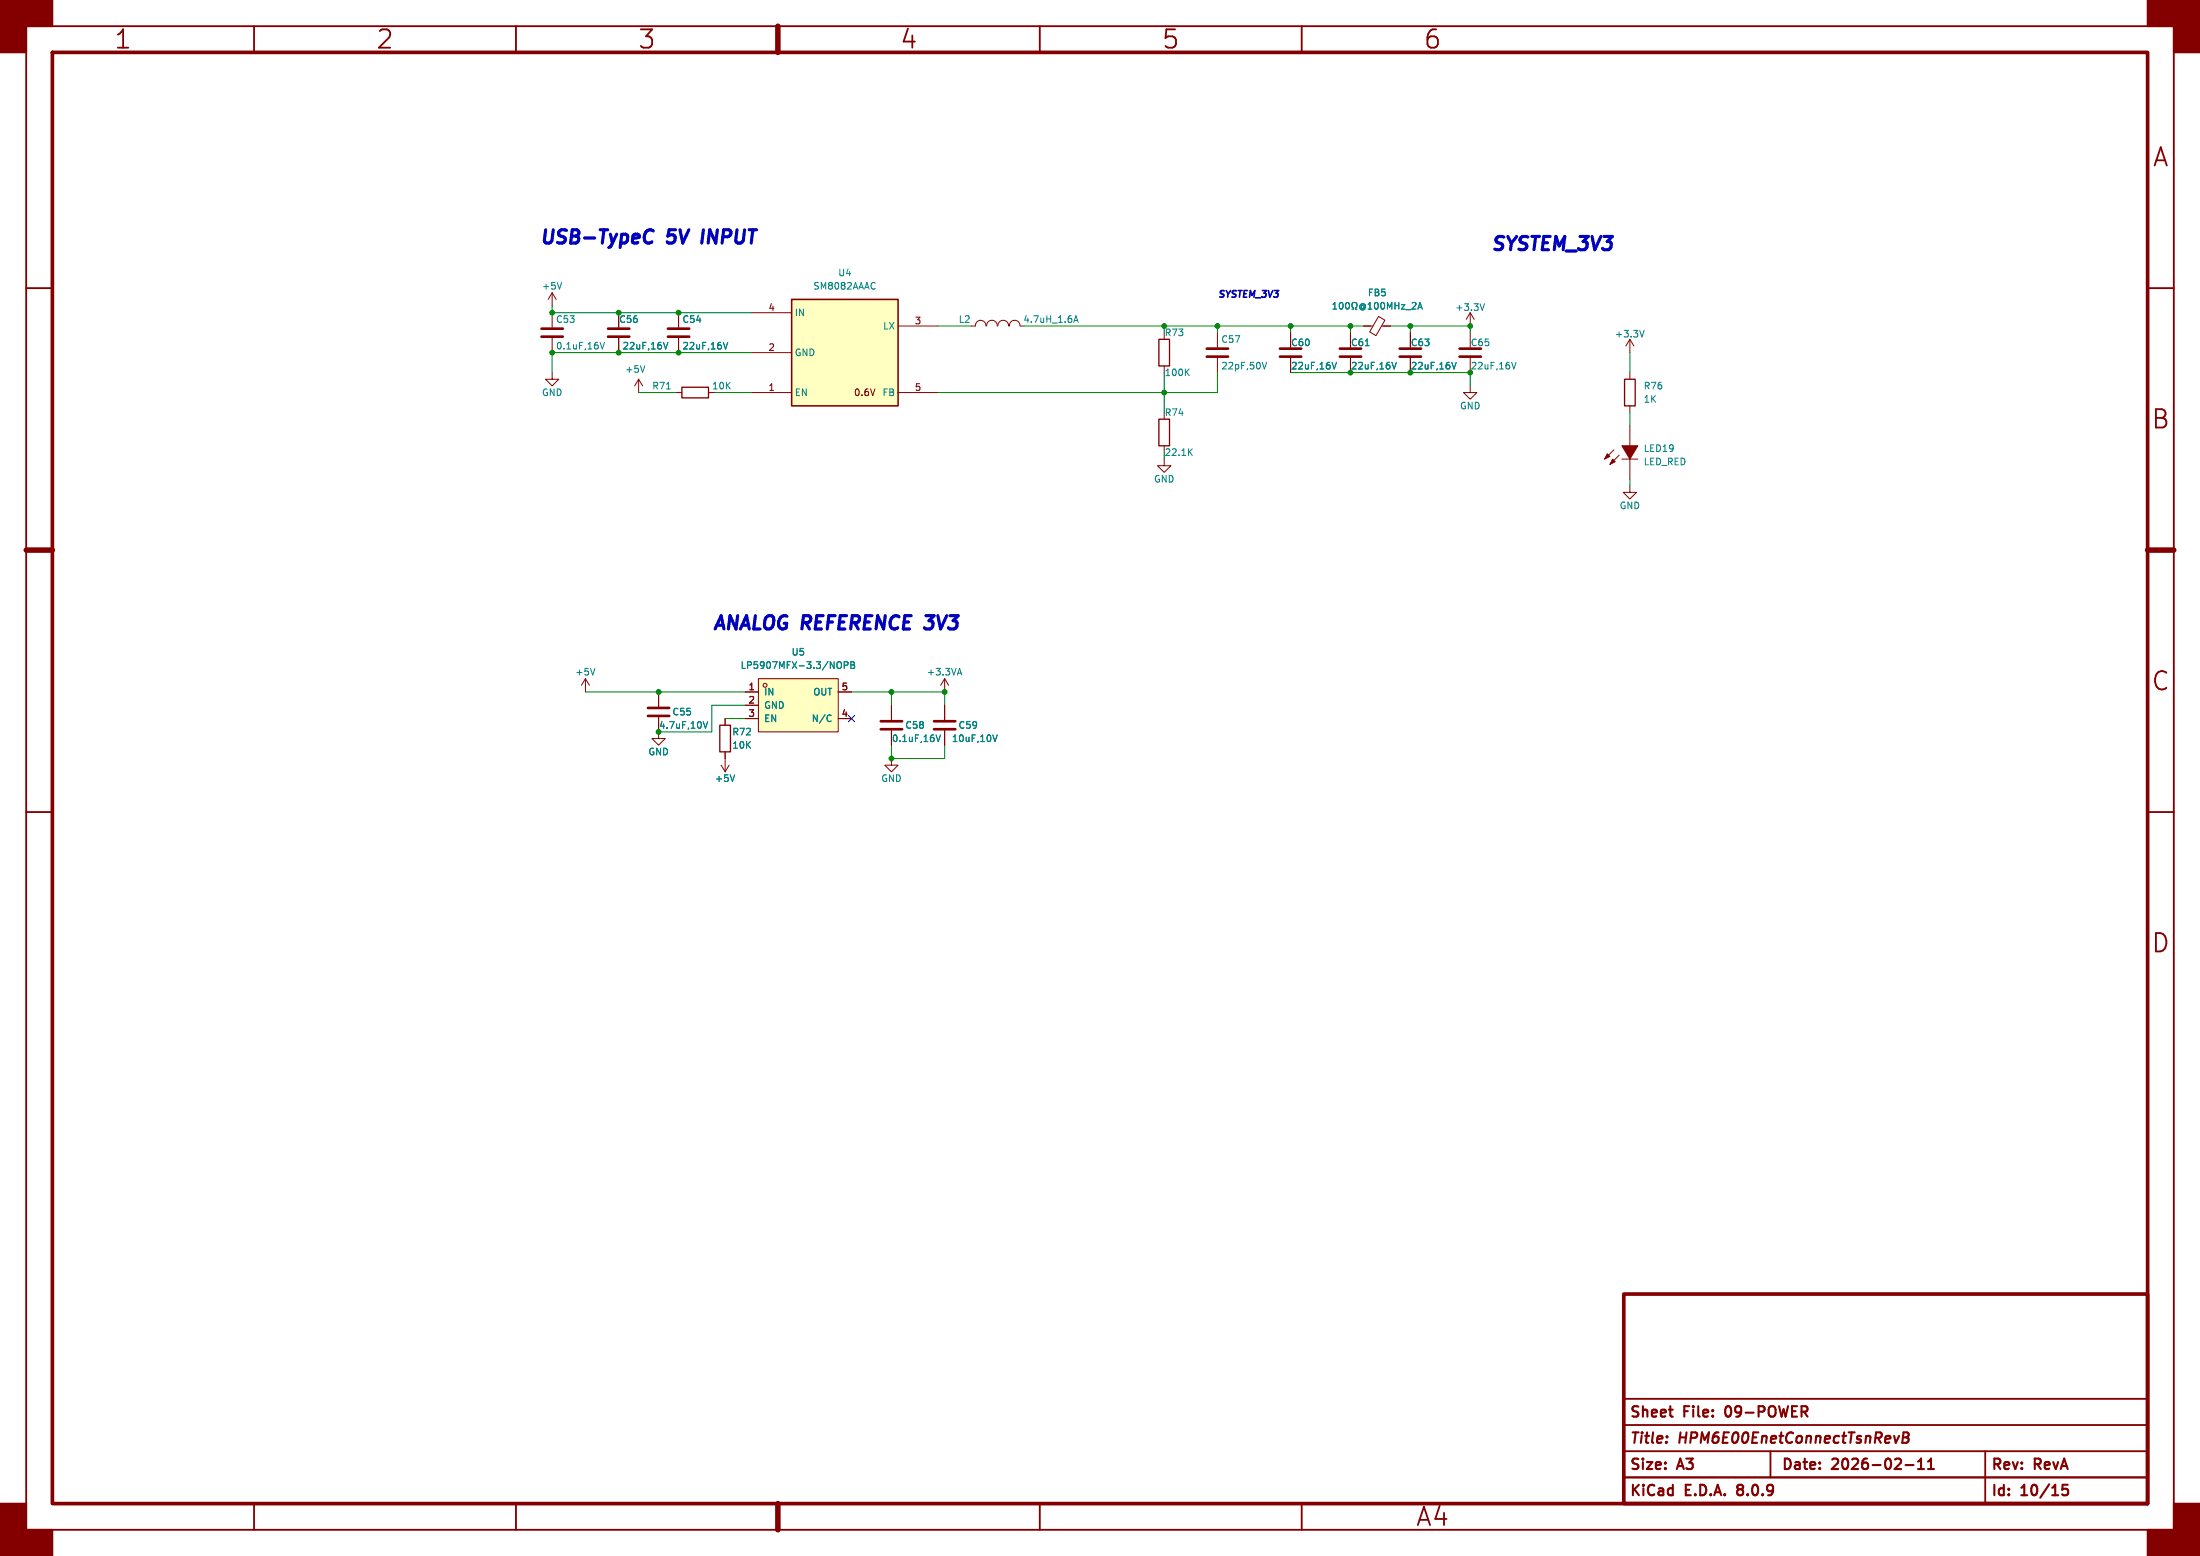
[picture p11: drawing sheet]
<svg xmlns="http://www.w3.org/2000/svg" width="420mm" height="297mm" viewBox="0 0 420 297" stroke-linecap="round" stroke-linejoin="round" font-family="sans-serif">
<g fill="none" stroke="#840000" stroke-width=".35">
<path d="M5 5h410v287h-410zM48.5 5v5M98.5 5v5M148.5 5v5M198.5 5v5M248.5 5v5M5 55h5M410 55h5M5 105h5M410 105h5M5 155h5M410 155h5"/>
<path d="M310 277h100M310 272h100M310 267h100M338 277v5M379 277v10M48.5 287v5M98.5 287v5M148.5 287v5M198.5 287v5M248.5 287v5M310 282h100"/>
</g>
<path d="M10 10h400v277h-400zM310 247h100v40h-100z" fill="none" stroke="#840000" stroke-width=".7"/>
<path d="M148.5 5v5M5 105h5M410 105h5M148.5 287v5" fill="none" stroke="#840000" stroke-width="1.1"/>
<g fill="#840000" stroke="#840000" stroke-width=".35">
<path d="M0 0h10v5h-5v5h-5z"/>
<path d="M0 287h5v5h5v5h-10z"/>
<path d="M410 0h10v10h-5v-5h-5z"/>
<path d="M415 287h5v10h-10v-5h5z"/>
</g>
<g fill="none" stroke="#840000" stroke-width=".4">
<path d="M329.4 268.8v1.2M363.3 274.4h.6M363.4 273.4l.8 .1a.51 .51 0 0 1 .2 .5 .51 .51 0 0 1-.5 .4M363.8 279.6h1.5M363.9 274.4l.3 .1a.58 .58 0 0 1-.3 .9h-.8M366.2 279l.5-.6v2M368.1 279l.5-.6v2M331.7 283.6v.5M331.7 284.5v.7M366.2 280.4h1.1M368.1 280.4h1.1M393.8 283.4h.9"/>
<path d="M393.8 284.3l.6-.1 .4 .3v.5l-.2 .3h-.8"/>
</g>
<g fill="none" stroke="#840000" stroke-width=".19">
<path d="M105.4 55.9l-.8 1.3M105.4 55.9v2.5M105.4 55.9l.8 1.3M118.1 59.7v2.8M280.7 59.7l-.8 1.3M280.7 59.7v2.5M280.7 59.7l.7 1.3M118.1 64.5v2.8M128.9 74.9h1.3M135.3 74.9h1.2M185.4 62.2h.8M186.2 62.2a1.01 1.01 0 0 1 1-1.1 1.01 1.01 0 0 1 1 1.1"/>
<path d="M190.4 62.2a1.01 1.01 0 0 0-1-1.1 1.01 1.01 0 0 0-1 1.1M190.5 62.2a1.02 1.02 0 0 1 1-1.1 1.02 1.02 0 0 1 1 1.1M192.7 62.2a1.01 1.01 0 0 1 1-1.1 1.01 1.01 0 0 1 1 1.1M232.4 63.5v2.8M232.4 68.3v2.8M246.4 63.5v2.8M246.4 68.3v2.8M257.8 63.5v2.8M257.8 68.3v2.8M260.3 62.2h1.8M263.2 60.4l1.2 .7-1.7 3-1.2-.8zM263.8 62.2h1.6"/>
<path d="M280.7 73.7v1.2h1.2l-1.2 1.3-1.3-1.3h1.3M280.7 63.5v2.8M280.7 68.3v2.8M311.1 64.8v2.5M311.1 71.1v1.3M311.1 77.5v1.2M311.1 64.8l-.7 1.2M311.1 64.8l.8 1.2M222.2 87.6v1.3h1.3l-1.3 1.3-1.2-1.3h1.2M222.2 85.1v1.3M308.1 85.9l-1.8 1.7M309.1 86.9l-1.8 1.7"/>
<path d="M309.6 87.6h3.1M311.1 81.3v3.8M311.1 87.6v3.8M125.7 136.9v4.1h1.3l-1.3 1.2-1.2-1.2h1.2M125.7 132.1v2.8M170.2 144.8v1.3h1.2l-1.2 1.2-1.3-1.2h1.3"/>
</g>
<g fill="none" stroke="#008484" stroke-width=".19">
<path d="M107.2 53.9l-.4 1.3M254.5 59h.7M254.5 58.1l.3-.4v1.3M255.8 57.9l.2-.2a.68 .68 0 0 1 .4 .7 .68 .68 0 0 1-.4 .6l-.3-.5zM257.1 57.8l.1-.1a.68 .68 0 0 1 .4 .7 .68 .68 0 0 1-.4 .6 .84 .84 0 0 1-.1-1.2zM258.1 59h.3v-.2a.54 .54 0 0 1-.3-.8 .54 .54 0 0 1 .8-.2l.2 .6-.3 .4v.2h.3M260.4 58.4a.31 .31 0 0 0-.5 0 .31 .31 0 0 0 0 .4 .31 .31 0 0 0 .5 0M260.4 58.3v.5M260.4 58.8h.1a.56 .56 0 0 0-.1-.7 .56 .56 0 0 0-.7 0 .56 .56 0 0 0-.1 .7 .6 .6 0 0 0 1 .2M261.2 59h.7M261.2 58.1l.3-.4v1.3M262.5 57.9l.2-.2a.68 .68 0 0 1 .4 .7 .68 .68 0 0 1-.4 .6l-.3-.5z"/>
<path d="M263.8 57.8l.1-.1a.68 .68 0 0 1 .4 .7 .68 .68 0 0 1-.4 .6 .84 .84 0 0 1-.1-1.2zM264.9 59v-1.3l.4 .9 .4-.9v1.3M266.3 57.7v1.3M266.3 58.3h.7M267 57.7v1.3M267.5 58.2h.7l-.7 .8h.7M268.4 59.1h.9M269.6 57.9l.5-.2 .2 .4-.8 .9h.8M270.7 59l.4-1.3 .4 1.3M270.8 58.6h.6M283.4 58l-.4 1.3M126.7 65.3l.4 1.3 .4-1.3"/>
<path d="M127.2 74.2h.8M205 61.5l.4-1.2 .4 1.2M205.1 61.2h.6M241 69.2l.4 1.2 .4-1.2M254.3 69.2l.4 1.2 .4-1.2M260.6 66h.8M265.7 69.2l.4 1.2 .5-1.2M288.6 69.2l.4 1.2 .4-1.2M313.9 63.1l-.5 1.2M227.1 86.2l.5 .7M227.6 85.7l-.7 .7M134.2 137.7l.5 1.3 .4-1.3"/>
</g>
<path d="M116.1 64.3h4M116.1 62.7h4M230.4 68.1h4M230.4 66.5h4M244.3 68.1h4.1M244.3 66.5h4.1M255.8 68.1h4M255.8 66.5h4M278.6 68.1h4.1M278.6 66.5h4.1M123.7 136.7h4.1M123.7 135.1h4.1" fill="none" stroke="#840000" stroke-width=".51"/>
<g fill="#840000" stroke="#840000" stroke-width=".19">
<path d="M307.8 87.6l.6 .5-1.1 .5z"/>
<path d="M306.8 86.6l.5 .5-1 .5z"/>
<path d="M309.6 85.1h3.1l-1.6 2.5z"/>
</g>
<path d="M130.2 73.9h5.1v2h-5.1zM310.1 72.4h2.1v5.1h-2.1zM221.2 80h2.1v5.1h-2.1z" fill="none" stroke="#840000" stroke-width=".25"/>
<path d="M144.8 129.5h15.2v10.2h-15.2z" fill="#ffffc2"/>
<g fill="none" stroke="#840000" stroke-width=".19">
<path d="M105.4 59.7v2.8M129.5 59.7v2.8M105.4 71.1v1.3h1.3l-1.3 1.3-1.3-1.3h1.3M105.4 64.5v2.8M121.9 72.4l-.7 1.3M121.9 72.4v2.5M121.9 72.4l.8 1.3M129.5 64.5v2.8M222.2 69.9v1.2M269.2 63.5v2.8M269.2 68.3v2.8M311.1 92.7v1.3h1.3l-1.3 1.3-1.2-1.3h1.2"/>
<path d="M111.8 129.5l-.8 1.3M111.8 129.5v2.6M111.8 129.5l.7 1.3M138.4 137.2v1.2M142.2 132.1h2.6M142.2 134.6h2.6M142.2 137.2h2.6M144.8 129.5h15.2v10.2h-15.2zM160 132.1h2.6M160 137.2h2.6M170.2 134.6v2.8M170.2 139.4v2.8"/>
<path d="M180.3 129.5l-.7 1.3M180.3 129.5v2.6M180.3 134.6v2.8M180.3 139.4v2.8M180.3 129.5l.8 1.3M137.7 146.1l.7 1.2M138.4 143.5v3.8M139.2 146.1l-.8 1.2"/>
<circle cx="146.1" cy="130.8" r=".38"/>
</g>
<g fill="none" stroke="#008484" stroke-width=".19">
<path d="M114.6 65.3l.4 1.3 .4-1.3M123.1 69.8l-.4 1.3M138.1 65.3l.4 1.3 .4-1.3M226.5 71l.5 .7M227 70.4l-.7 .8M277.2 69.2l.4 1.2 .4-1.2M113.6 127.6l-.4 1.2M158.4 136.5l.3 .1M158.7 137.6l-.3 .1M160.1 126.3a.43 .43 0 0 1 .5 .4v.5a.43 .43 0 0 1-.5 .4M161.2 127l.6-.1 .1-.2-.1-.3-.6-.1v1.3M162.4 126.3h.5l.2 .3-.2 .3 .2 .1 .1 .3-.3 .3h-.5z"/>
<path d="M162.4 126.9h.5M182.9 128.5h.6M183.2 127.6l.4 1.2M140.2 147.9l-.4 1.3M178.7 140.3l.4 1.2 .4-1.2M189.5 140.3l.4 1.2 .5-1.2"/>
</g>
<path d="M221.2 64.8h2.1v5.1h-2.1zM137.4 138.4h2v5.1h-2z" fill="none" stroke="#840000" stroke-width=".25"/>
<path d="M103.4 64.3h4M103.4 62.7h4M127.5 64.3h4.1M127.5 62.7h4.1M267.2 68.1h4.1M267.2 66.5h4.1M168.1 139.2h4.1M168.1 137.7h4.1M178.3 139.2h4.1M178.3 137.7h4.1" fill="none" stroke="#840000" stroke-width=".51"/>
<path d="M151.1 57.2h20.3v20.3h-20.3z" fill="#ffffc2"/>
<path d="M151.1 57.2h20.3v20.3h-20.3z" fill="none" stroke="#840000" stroke-width=".3"/>
<g fill="none" stroke="#840000" stroke-width=".19">
<path d="M118.1 59.7v2.8M129.5 59.7v2.8M143.5 59.7h7.6M118.1 64.5v2.8M129.5 64.5v2.8M143.5 74.9h7.6M143.5 67.3h7.6M171.4 74.9h7.7M171.4 62.2h7.7M246.4 63.5v2.8M246.4 68.3v2.8M257.8 63.5v2.8"/>
<path d="M257.8 68.3v2.8M260.3 62.2h1.3M264.2 62.2h1.2M269.2 63.5v2.8M269.2 68.3v2.8M125.7 132.1v2.8M125.7 136.9v2.8M138.4 137.2v1.2M142.2 132.1h2.6M142.2 134.6h2.6M142.2 137.2h2.6M160 132.1h2.6"/>
<path d="M160 137.2h2.6M170.2 134.6v2.8M170.2 139.4v2.8M180.3 134.6v2.8M180.3 139.4v2.8M138.4 143.5v1.3"/>
</g>
<path d="M123.6 44a.86 .86 0 0 1 1.1 .1M124.4 46.2l-.7 .2M134.3 43.9l-.3 2.5M176.6 119.9l.9 .2M176.7 117.5h1.6" fill="none" stroke="#0000c2" stroke-width=".6"/>
<g fill="none" stroke="#008400" stroke-width=".19">
<path d="M105.4 58.4v1.3h38.1M121.9 74.9h7M136.5 74.9h7M143.5 67.3h-38.1v3.8M179.1 62.2h6.3M195.6 62.2h64.7M222.2 62.2v1.3M222.2 71.1v7.6M232.4 71.1v3.8h-53.3M232.4 62.2v1.3M246.4 62.2v1.3M246.4 71.1h34.3v2.6"/>
<path d="M257.8 62.2v1.3M265.4 62.2h15.3v1.3M269.2 62.2v1.3M311.1 67.3v3.8M311.1 78.7v2.6M311.1 91.4v1.3M111.8 132.1h30.4M138.4 137.2h3.8M142.2 134.6h-6.3v5.1h-10.2M162.6 132.1h17.7v2.5M170.2 132.1v2.5M170.2 142.2v2.6h10.1v-2.6"/>
</g>
<path d="M162 136.6l1.2 1.2M163.2 136.6l-1.2 1.2" fill="none" stroke="#000084" stroke-width=".19"/>
<g fill="none" stroke="#008484" stroke-width=".19">
<path d="M254.5 59h.7M254.5 58.1l.3-.4v1.3M255.8 57.9l.2-.2a.68 .68 0 0 1 .4 .7 .68 .68 0 0 1-.4 .6l-.3-.5zM257.1 57.8l.1-.1a.68 .68 0 0 1 .4 .7 .68 .68 0 0 1-.4 .6 .84 .84 0 0 1-.1-1.2zM258.1 59h.3v-.2a.54 .54 0 0 1-.3-.8 .54 .54 0 0 1 .8-.2l.2 .6-.3 .4v.2h.3M260.4 58.4a.31 .31 0 0 0-.5 0 .31 .31 0 0 0 0 .4 .31 .31 0 0 0 .5 0M260.4 58.3v.5M260.4 58.8h.1a.56 .56 0 0 0-.1-.7 .56 .56 0 0 0-.7 0 .56 .56 0 0 0-.1 .7 .6 .6 0 0 0 1 .2M261.2 59h.7M261.2 58.1l.3-.4v1.3M262.5 57.9l.2-.2a.68 .68 0 0 1 .4 .7 .68 .68 0 0 1-.4 .6l-.3-.5zM263.8 57.8l.1-.1a.68 .68 0 0 1 .4 .7 .68 .68 0 0 1-.4 .6 .84 .84 0 0 1-.1-1.2z"/>
<path d="M264.9 59v-1.3l.4 .9 .4-.9v1.3M266.3 57.7v1.3M266.3 58.3h.7M267 57.7v1.3M267.5 58.2h.7l-.7 .8h.7M268.4 59.1h.9M269.6 57.9l.5-.2 .2 .4-.8 .9h.8M270.7 59l.4-1.3 .4 1.3M270.8 58.6h.6M126.7 65.3l.4 1.3 .4-1.3M138.1 65.3l.4 1.3 .4-1.3M254.3 69.2l.4 1.2 .4-1.2"/>
<path d="M260.6 66h.8M265.7 69.2l.4 1.2 .5-1.2M277.2 69.2l.4 1.2 .4-1.2M134.2 137.7l.5 1.3 .4-1.3M158.4 136.5l.3 .1M158.7 137.6l-.3 .1M160.1 126.3a.43 .43 0 0 1 .5 .4v.5a.43 .43 0 0 1-.5 .4M161.2 127l.6-.1 .1-.2-.1-.3-.6-.1v1.3M162.4 126.3h.5l.2 .3-.2 .3 .2 .1 .1 .3-.3 .3h-.5zM162.4 126.9h.5M140.2 147.9l-.4 1.3M178.7 140.3l.4 1.2 .4-1.2"/>
<path d="M189.5 140.3l.4 1.2 .5-1.2"/>
</g>
<g fill="#008400" stroke="#008400" stroke-width=".19">
<circle cx="232.4" cy="62.2" r=".46"/>
<circle cx="246.4" cy="62.2" r=".46"/>
<circle cx="257.8" cy="62.2" r=".46"/>
<circle cx="222.2" cy="74.9" r=".46"/>
<circle cx="222.2" cy="62.2" r=".46"/>
<circle cx="129.5" cy="59.7" r=".46"/>
<circle cx="105.4" cy="67.3" r=".46"/>
<circle cx="129.5" cy="67.3" r=".46"/>
<circle cx="105.4" cy="59.7" r=".46"/>
<circle cx="118.1" cy="59.7" r=".46"/>
<circle cx="118.1" cy="67.3" r=".46"/>
<circle cx="170.2" cy="144.8" r=".46"/>
<circle cx="170.2" cy="132.1" r=".46"/>
<circle cx="125.7" cy="132.1" r=".46"/>
<circle cx="180.3" cy="132.1" r=".46"/>
<circle cx="269.2" cy="62.2" r=".46"/>
<circle cx="280.7" cy="62.2" r=".46"/>
</g>
<g font-size="4.9" fill="#840000">
<text x="21.7" y="9.8">1</text>
<text x="71.7" y="9.8">2</text>
<text x="121.7" y="9.8">3</text>
<text x="171.7" y="9.8">4</text>
<text x="221.7" y="9.8">5</text>
<text x="271.7" y="9.8">6</text>
<text x="410.8" y="32.3">A</text>
<text x="410.6" y="82.3">B</text>
<text x="410.6" y="132.3">C</text>
<text x="410.6" y="182.3">D</text>
<text x="270.2" y="291.8">A4</text>
</g>
<g font-size="3.5" fill="#0000c2">
<text x="102.9" y="46.7">USB-TypeC</text>
<text x="127.7" y="46.7">5V</text>
<text x="135.6" y="46.7">INPUT</text>
<text x="284.5" y="48">SYSTEM_3V3</text>
<text x="135.9" y="120.4">ANALOG REFERENCE</text>
<text x="178.3" y="120.4">3V3</text>
</g>
<g font-size="2.8" fill="#840000">
<text x="311" y="271.1">Sheet</text>
<text x="321.6" y="271.1">File:</text>
<text x="330.3" y="271.1">09-POWER</text>
<text x="311" y="281.1">Size:</text>
<text x="311" y="276.1">Title:</text>
<text x="320.5" y="281.1">A3</text>
<text x="320.6" y="276.1">HPM6E00EnetConnectTsnRevB</text>
<text x="340" y="281.1">Date:</text>
<text x="349.9" y="281.1">2026-02-11</text>
<text x="380" y="281.1">Rev:</text>
<text x="388.5" y="281.1">RevA</text>
<text x="311" y="286.1">KiCad</text>
<text x="321.9" y="286.1">E.D.A.</text>
<text x="332.6" y="286.1">8.0.9</text>
<text x="380" y="286.1">Id:</text>
<text x="386" y="286.1">10/15</text>
</g>
<g font-size="1.8" fill="#008484">
<text x="159.9" y="52.9">U4</text>
<text x="103.4" y="55.5">+5V</text>
<text x="155.2" y="55.5">SM8082AAAC</text>
<text x="261" y="56.7">FB5</text>
<text x="277.7" y="59.5">+3.3V</text>
<text x="106.1" y="61.8">C53</text>
<text x="118.1" y="61.8">C56</text>
<text x="130.2" y="61.8">C54</text>
<text x="151.6" y="60.6">IN</text>
<text x="168.5" y="63.1">LX</text>
<text x="182.9" y="61.8">L2</text>
<text x="195.3" y="61.8">4.7uH_1.6A</text>
<text x="222.3" y="64.4">R73</text>
<text x="233.1" y="65.6">C57</text>
<text x="308.2" y="64.6">+3.3V</text>
<text x="106.1" y="66.9">0.1uF,16V</text>
<text x="118.8" y="66.9">22uF,16V</text>
<text x="119.2" y="71.3">+5V</text>
<text x="130.2" y="66.9">22uF,16V</text>
<text x="151.6" y="68.2">GND</text>
<text x="222.3" y="72">100K</text>
<text x="233.1" y="70.7">22pF,50V</text>
<text x="246.4" y="66.3">C60</text>
<text x="246.4" y="70.7">22uF,16V</text>
<text x="257.8" y="66.3">C61</text>
<text x="269.2" y="66.3">C63</text>
<text x="280.7" y="66.3">C65</text>
<text x="103.4" y="75.8">GND</text>
<text x="124.4" y="74.5">R71</text>
<text x="135.8" y="74.5">10K</text>
<text x="151.6" y="75.8">EN</text>
<text x="168.4" y="75.8">FB</text>
<text x="313.7" y="77.1">1K</text>
<text x="313.7" y="74.5">R76</text>
<text x="222.3" y="79.6">R74</text>
<text x="278.6" y="78.3">GND</text>
<text x="313.7" y="86.5">LED19</text>
<text x="313.7" y="89">LED_RED</text>
<text x="220.2" y="92.3">GND</text>
<text x="309.1" y="97.4">GND</text>
<text x="151" y="125.3">U5</text>
<text x="109.7" y="129.1">+5V</text>
<text x="141.3" y="127.9">LP5907MFX-3.3/NOPB</text>
<text x="176.9" y="129.1">+3.3VA</text>
<text x="128.3" y="136.8">C55</text>
<text x="145.8" y="132.9">IN</text>
<text x="145.8" y="135.5">GND</text>
<text x="155.2" y="132.9">OUT</text>
<text x="139.7" y="140.6">R72</text>
<text x="139.7" y="143.1">10K</text>
<text x="145.8" y="138">EN</text>
<text x="154.9" y="138">N/C</text>
<text x="170.2" y="141.8">0.1uF,16V</text>
<text x="172.7" y="139.3">C58</text>
<text x="181.6" y="141.8">10uF,10V</text>
<text x="182.9" y="139.3">C59</text>
<text x="123.7" y="144.4">GND</text>
<text x="136.4" y="149.5">+5V</text>
<text x="168.1" y="149.5">GND</text>
</g>
<g font-size="1.8" fill="#840000">
<text x="146.6" y="59.4">4</text>
<text x="174.6" y="62">3</text>
<text x="146.6" y="67.1">2</text>
<text x="146.6" y="74.7">1</text>
<text x="162.9" y="75.8">0.6V</text>
<text x="174.6" y="74.7">5</text>
<text x="142.8" y="131.8">1</text>
<text x="160.6" y="131.8">5</text>
<text x="142.8" y="134.4">2</text>
<text x="142.8" y="136.9">3</text>
<text x="160.6" y="136.9">4</text>
</g>
<text font-size="1.8" fill="#0000c2" x="232.4" y="56.9">SYSTEM_3V3</text>
<g font-size="1.8" fill="#008400">
<text x="257.8" y="70.7">22uF,16V</text>
<text x="269.2" y="70.7">22uF,16V</text>
<text x="280.7" y="70.7">22uF,16V</text>
<text x="222.3" y="87.2">22.1K</text>
<text x="125.7" y="139.3">4.7uF,10V</text>
</g>
</svg>
